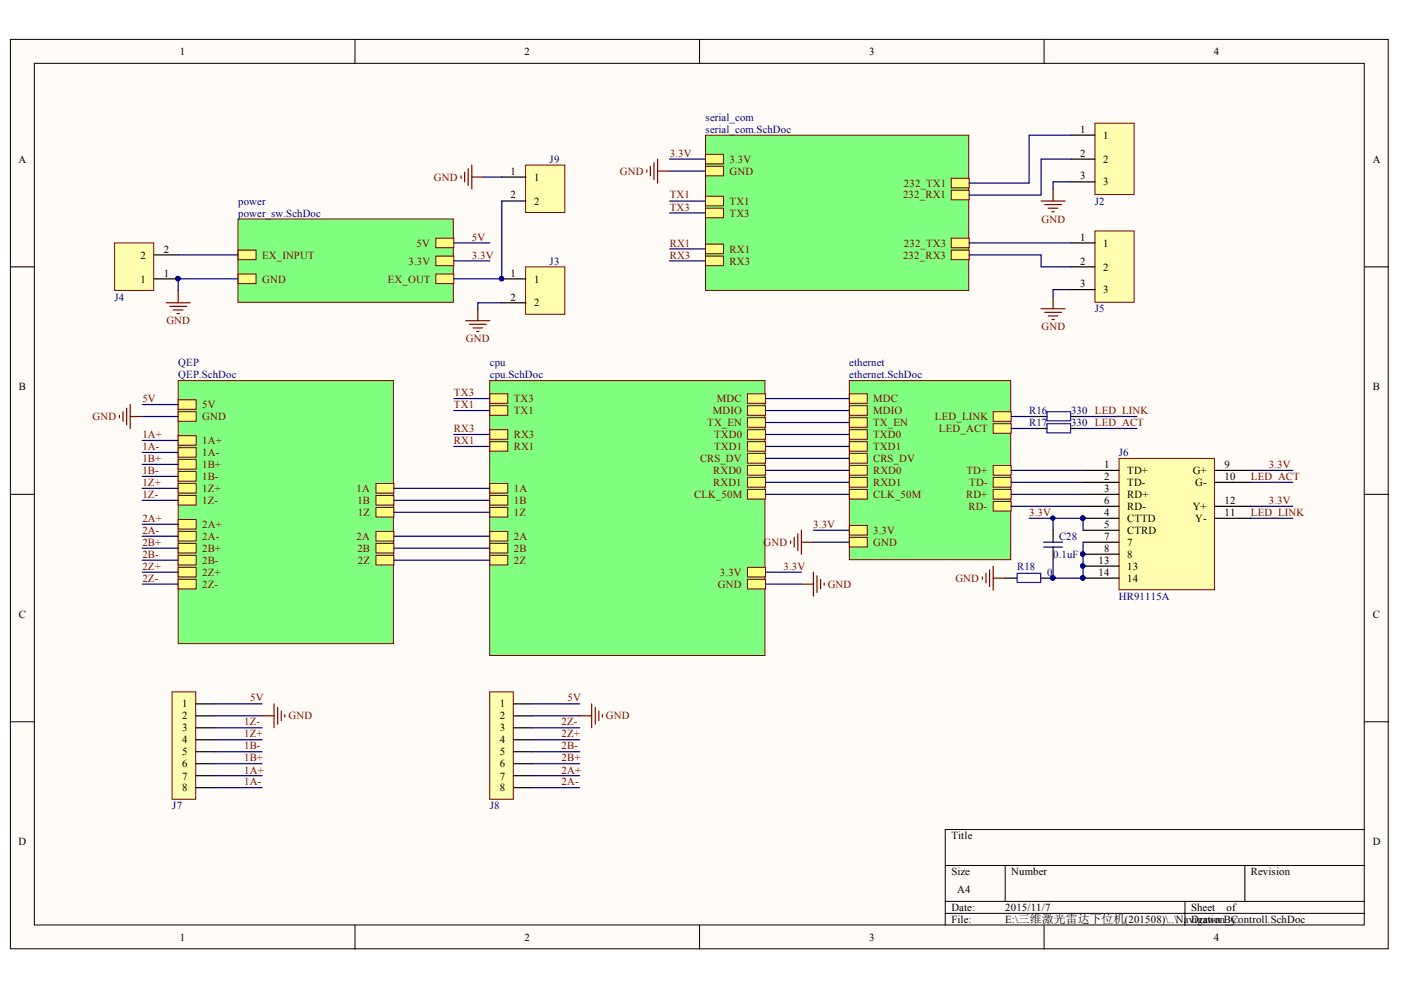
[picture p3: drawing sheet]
<svg xmlns="http://www.w3.org/2000/svg" width="297mm" height="210mm" viewBox="0 0 297 210" stroke-linecap="round" stroke-linejoin="round" font-family="sans-serif">
<g fill="#fffcf8" stroke="#000" stroke-width=".21">
<path d="M2.2 8.4h292.1v192.8h-292.1z"/>
<path d="M7.3 13.4h281.9v182.7h-281.9z"/>
</g>
<g fill="none" stroke="#000" stroke-width=".21">
<path d="M75.3 8.4v5M148.3 8.4v5M221.4 8.4v5M2.2 56.6h5.1M289.3 56.6h5.1M2.2 104.8h5.1M289.3 104.8h5.1M2.2 153h5.1M289.3 153h5.1M289.3 175.9h-88.9v20.3M75.3 196.2v5.1M148.3 196.2v5.1"/>
<path d="M200.4 183.5h88.9M200.4 191.1h88.9M200.4 193.7h88.9M213.1 183.5v7.6M221.4 196.2v5.1M251.2 191.1v5.1M263.9 183.5v7.6"/>
</g>
<path d="M103.8 80.7h58.4v58.3h-58.4z" fill="#80ff80" stroke="#800000" stroke-width=".21"/>
<g fill="#ffff80" stroke="#800000" stroke-width=".21">
<path d="M103.8 102.5h3.9v2.1h-3.9z" fill-rule="evenodd"/>
<path d="M103.8 105.1h3.9v2h-3.9z" fill-rule="evenodd"/>
<path d="M103.8 107.6h3.9v2h-3.9z" fill-rule="evenodd"/>
<path d="M103.8 112.7h3.9v2h-3.9z" fill-rule="evenodd"/>
<path d="M103.8 115.2h3.9v2h-3.9z" fill-rule="evenodd"/>
<path d="M103.8 117.8h3.9v2h-3.9z" fill-rule="evenodd"/>
<path d="M103.8 83.5h3.9v2h-3.9z" fill-rule="evenodd"/>
<path d="M103.8 86h3.9v2.1h-3.9z" fill-rule="evenodd"/>
<path d="M103.8 91.1h3.9v2h-3.9z" fill-rule="evenodd"/>
<path d="M103.8 93.6h3.9v2.1h-3.9z" fill-rule="evenodd"/>
<path d="M158.5 83.5h3.8v2h-3.8z" fill-rule="evenodd"/>
<path d="M158.5 86h3.8v2.1h-3.8z" fill-rule="evenodd"/>
<path d="M158.5 88.6h3.8v2h-3.8z" fill-rule="evenodd"/>
<path d="M158.5 91.1h3.8v2h-3.8z" fill-rule="evenodd"/>
<path d="M158.5 93.6h3.8v2.1h-3.8z" fill-rule="evenodd"/>
<path d="M158.5 96.2h3.8v2h-3.8z" fill-rule="evenodd"/>
<path d="M158.5 98.7h3.8v2h-3.8z" fill-rule="evenodd"/>
<path d="M158.5 101.3h3.8v2h-3.8z" fill-rule="evenodd"/>
<path d="M158.5 103.8h3.8v2h-3.8z" fill-rule="evenodd"/>
<path d="M158.5 120.3h3.8v2h-3.8z" fill-rule="evenodd"/>
<path d="M158.5 122.8h3.8v2.1h-3.8z" fill-rule="evenodd"/>
</g>
<path d="M180.1 80.7h34.2v38h-34.2z" fill="#80ff80" stroke="#800000" stroke-width=".21"/>
<g fill="#ffff80" stroke="#800000" stroke-width=".21">
<path d="M180.1 83.5h3.8v2h-3.8z" fill-rule="evenodd"/>
<path d="M180.1 86h3.8v2.1h-3.8z" fill-rule="evenodd"/>
<path d="M180.1 88.6h3.8v2h-3.8z" fill-rule="evenodd"/>
<path d="M180.1 91.1h3.8v2h-3.8z" fill-rule="evenodd"/>
<path d="M180.1 93.6h3.8v2.1h-3.8z" fill-rule="evenodd"/>
<path d="M180.1 96.2h3.8v2h-3.8z" fill-rule="evenodd"/>
<path d="M180.1 98.7h3.8v2h-3.8z" fill-rule="evenodd"/>
<path d="M180.1 101.3h3.8v2h-3.8z" fill-rule="evenodd"/>
<path d="M180.1 103.8h3.8v2h-3.8z" fill-rule="evenodd"/>
<path d="M180.1 111.4h3.8v2h-3.8z" fill-rule="evenodd"/>
<path d="M180.1 113.9h3.8v2.1h-3.8z" fill-rule="evenodd"/>
<path d="M210.6 87.3h3.8v2h-3.8z" fill-rule="evenodd"/>
<path d="M210.6 89.8h3.8v2.1h-3.8z" fill-rule="evenodd"/>
<path d="M210.6 98.7h3.8v2h-3.8z" fill-rule="evenodd"/>
<path d="M210.6 101.3h3.8v2h-3.8z" fill-rule="evenodd"/>
<path d="M210.6 103.8h3.8v2h-3.8z" fill-rule="evenodd"/>
<path d="M210.6 106.3h3.8v2.1h-3.8z" fill-rule="evenodd"/>
</g>
<path d="M50.5 46.4h45.6v17.7h-45.6z" fill="#80ff80" stroke="#800000" stroke-width=".21"/>
<g fill="#ffff80" stroke="#800000" stroke-width=".21">
<path d="M50.5 53h3.8v2.1h-3.8z" fill-rule="evenodd"/>
<path d="M50.5 58.1h3.8v2h-3.8z" fill-rule="evenodd"/>
<path d="M92.4 50.5h3.8v2h-3.8z" fill-rule="evenodd"/>
<path d="M92.4 54.3h3.8v2h-3.8z" fill-rule="evenodd"/>
<path d="M92.4 58.1h3.8v2h-3.8z" fill-rule="evenodd"/>
</g>
<path d="M149.6 28.7h55.8v32.9h-55.8z" fill="#80ff80" stroke="#800000" stroke-width=".21"/>
<g fill="#ffff80" stroke="#800000" stroke-width=".21">
<path d="M149.6 32.7h3.8v2.1h-3.8z" fill-rule="evenodd"/>
<path d="M149.6 35.3h3.8v2h-3.8z" fill-rule="evenodd"/>
<path d="M149.6 41.6h3.8v2h-3.8z" fill-rule="evenodd"/>
<path d="M149.6 44.1h3.8v2.1h-3.8z" fill-rule="evenodd"/>
<path d="M149.6 54.3h3.8v2h-3.8z" fill-rule="evenodd"/>
<path d="M149.6 51.8h3.8v2h-3.8z" fill-rule="evenodd"/>
<path d="M201.7 37.8h3.8v2h-3.8z" fill-rule="evenodd"/>
<path d="M201.7 40.3h3.8v2.1h-3.8z" fill-rule="evenodd"/>
<path d="M201.7 50.5h3.8v2h-3.8z" fill-rule="evenodd"/>
<path d="M201.7 53h3.8v2.1h-3.8z" fill-rule="evenodd"/>
</g>
<path d="M37.8 80.7h45.6v55.8h-45.6z" fill="#80ff80" stroke="#800000" stroke-width=".21"/>
<g fill="#ffff80" stroke="#800000" stroke-width=".21">
<path d="M37.8 84.8h3.8v2h-3.8z" fill-rule="evenodd"/>
<path d="M37.8 87.3h3.8v2h-3.8z" fill-rule="evenodd"/>
<path d="M37.8 92.4h3.8v2h-3.8z" fill-rule="evenodd"/>
<path d="M37.8 94.9h3.8v2h-3.8z" fill-rule="evenodd"/>
<path d="M37.8 97.4h3.8v2.1h-3.8z" fill-rule="evenodd"/>
<path d="M37.8 100h3.8v2h-3.8z" fill-rule="evenodd"/>
<path d="M37.8 102.5h3.8v2.1h-3.8z" fill-rule="evenodd"/>
<path d="M37.8 105.1h3.8v2h-3.8z" fill-rule="evenodd"/>
<path d="M37.8 110.1h3.8v2.1h-3.8z" fill-rule="evenodd"/>
<path d="M37.8 112.7h3.8v2h-3.8z" fill-rule="evenodd"/>
<path d="M37.8 115.2h3.8v2h-3.8z" fill-rule="evenodd"/>
<path d="M37.8 117.8h3.8v2h-3.8z" fill-rule="evenodd"/>
<path d="M37.8 120.3h3.8v2h-3.8z" fill-rule="evenodd"/>
<path d="M37.8 122.8h3.8v2.1h-3.8z" fill-rule="evenodd"/>
<path d="M79.7 102.5h3.8v2.1h-3.8z" fill-rule="evenodd"/>
<path d="M79.7 105.1h3.8v2h-3.8z" fill-rule="evenodd"/>
<path d="M79.7 107.6h3.8v2h-3.8z" fill-rule="evenodd"/>
<path d="M79.7 112.7h3.8v2h-3.8z" fill-rule="evenodd"/>
<path d="M79.7 115.2h3.8v2h-3.8z" fill-rule="evenodd"/>
<path d="M79.7 117.8h3.8v2h-3.8z" fill-rule="evenodd"/>
</g>
<path d="M24.3 51.5h8.3v10.1h-8.3z" fill="#ffffb0" stroke="#800000" stroke-width=".21"/>
<path d="M32.7 59.1h5.1M32.7 54h5.1" fill="none" stroke="#000" stroke-width=".25"/>
<circle cx="37.7" cy="59.1" r=".46" fill="#000080" stroke="#000080" stroke-width=".21"/>
<path d="M37.8 54h12.7M50.5 59.1h-12.7v2.6M96.2 51.5h7.6M96.2 55.3h7.6" fill="none" stroke="#000080" stroke-width=".25"/>
<path d="M35.2 64.2h5.1M36 65h3.6M36.8 65.7h2M37.5 66.5h.5M37.8 61.7v2.5" fill="none" stroke="#800000" stroke-width=".25"/>
<path d="M111.4 56.6h8.4v10h-8.4z" fill="#ffffb0" stroke="#800000" stroke-width=".21"/>
<path d="M106.4 59.1h5.1M106.4 64.2h5.1" fill="none" stroke="#000" stroke-width=".25"/>
<circle cx="106.3" cy="59.1" r=".46" fill="#000080" stroke="#000080" stroke-width=".21"/>
<path d="M98.8 68h5M99.5 68.8h3.6M100.3 69.5h2M101 70.3h.6M101.3 65.5v2.5" fill="none" stroke="#800000" stroke-width=".25"/>
<path d="M142 33.7h7.6M142 36.3h7.6M142 42.6h7.6M142 45.2h7.6M142 52.8h7.6M142 55.3h7.6M106.4 64.2h-5.1v1.3" fill="none" stroke="#000080" stroke-width=".25"/>
<path d="M232.1 26.1h8.4v15.1h-8.4z" fill="#ffffb0" stroke="#800000" stroke-width=".21"/>
<path d="M227.1 28.7h5.1M227.1 33.7h5.1M227.1 38.6h5.1M219.5 88.3h2.5M219.5 90.8h2.5M227.1 88.3h2.5M227.1 90.8h2.5" fill="none" stroke="#000" stroke-width=".25"/>
<g fill="none" stroke="#000080" stroke-width=".25">
<path d="M227.1 28.7h-8.9v10.1h-12.7M227.1 33.7h-6.4v7.7h-15.2M227.1 38.6h-3.8v1.5M205.5 54h15.2v2.6h6.4M205.5 51.5h21.6M227.1 61.4h-3.8v1.5M30.2 85.8h7.6M30.2 88.3h7.6M30.2 93.4h7.6M30.2 95.9h7.6M30.2 98.5h7.6M96.2 84.5h7.6"/>
<path d="M96.2 87h7.6M96.2 92.1h7.6M96.2 94.7h7.6M162.3 84.5h17.8M162.3 87h17.8M162.3 92.1h17.8M162.3 94.7h17.8M162.3 89.6h17.8M162.3 97.2h17.8M162.3 99.7h17.8M214.4 88.3h5.1M214.4 90.8h5.1"/>
<path d="M229.6 88.3h11.5M229.6 90.8h11.5M30.2 101h7.6M30.2 103.5h7.6M30.2 106.1h7.6M30.2 111.2h7.6M30.2 113.7h7.6M30.2 116.2h7.6M30.2 118.8h7.6M83.5 103.5h20.3M83.5 106.1h20.3M83.5 113.7h20.3"/>
<path d="M83.5 116.2h20.3M83.5 118.8h20.3M83.5 108.6h20.3M162.3 102.3h17.8M162.3 104.8h17.8M172.5 112.4h7.6M172.5 115h7.6M30.2 121.3h7.6M30.2 123.8h7.6M162.3 121.3h7.6M162.3 123.8h7.6"/>
</g>
<path d="M220.7 42.6h5.1M221.5 43.4h3.6M222.3 44.1h2M223 44.9h.5M223.3 40.1v2.5M220.7 65.5h5.1M221.5 66.2h3.6M222.3 67h2M223 67.7h.5M223.3 62.9v2.6" fill="none" stroke="#800000" stroke-width=".25"/>
<path d="M222 87.3h5v1.9h-5zM222 89.8h5v2h-5z" fill="none" stroke="#00f" stroke-width=".25"/>
<path d="M237.3 97.2h20.2v27.8h-20.2z" fill="#ffffb0" stroke="#800000" stroke-width=".21"/>
<g fill="none" stroke="#000" stroke-width=".25">
<path d="M229.6 99.7h7.7M257.6 99.7h7.6M223.3 112.4v2.6M223.3 116v2.5M229.6 102.3h7.7M229.6 104.8h7.7M229.6 107.3h7.7M229.6 109.9h7.7M229.6 112.4h7.7M229.6 115h7.7M229.6 117.5h7.7M257.6 102.3h7.6"/>
<path d="M257.6 107.3h7.6M257.6 109.9h7.6M213.1 122.6h2.6M220.7 122.6h2.6M229.6 120h7.7M229.6 122.6h7.7"/>
</g>
<g fill="#000080" stroke="#000080" stroke-width=".21">
<circle cx="229.6" cy="109.8" r=".47"/>
<circle cx="229.6" cy="117.5" r=".47"/>
<circle cx="229.6" cy="120" r=".46"/>
<circle cx="229.6" cy="122.5" r=".46"/>
<circle cx="223.2" cy="122.5" r=".46"/>
<circle cx="223.2" cy="109.8" r=".47"/>
</g>
<path d="M214.4 99.7h15.2M265.2 99.7h8.9M214.4 102.3h15.2M214.4 104.8h15.2M214.4 107.3h15.2M218.2 109.9h11.4v2.5M223.3 109.9v2.5M229.6 115v7.6h-6.3v-4.1M265.2 102.3h8.9M265.2 107.3h8.9M265.2 109.9h8.9" fill="none" stroke="#000080" stroke-width=".25"/>
<path d="M221.2 115h4.1M221.2 116h4.1M215.6 121.6h5v1.9h-5z" fill="none" stroke="#00f" stroke-width=".25"/>
<path d="M208.3 122.3v.5M209 121.6v2M209.8 120.8v3.6M210.6 120v5.1M210.6 122.6h2.5" fill="none" stroke="#800000" stroke-width=".25"/>
<path d="M232.1 49h8.4v15.1h-8.4z" fill="#ffffb0" stroke="#800000" stroke-width=".21"/>
<path d="M227.1 51.5h5.1M227.1 56.6h5.1M227.1 61.4h5.1" fill="none" stroke="#000" stroke-width=".25"/>
<path d="M36.5 146.7h5v22.8h-5z" fill="#ffffb0" stroke="#800000" stroke-width=".21"/>
<path d="M41.6 149.2h3.8M41.6 151.8h3.8M41.6 154.3h3.8M41.6 156.8h3.8M41.6 159.4h3.8M41.6 161.9h3.8M41.6 164.5h3.8M41.6 167h3.8" fill="none" stroke="#000" stroke-width=".25"/>
<path d="M45.4 149.2h10.2M45.4 151.8h10.2M45.4 154.3h10.2M45.4 156.8h10.2M45.4 159.4h10.2M45.4 161.9h10.2M45.4 164.5h10.2M45.4 167h10.2" fill="none" stroke="#000080" stroke-width=".25"/>
<path d="M55.6 151.8h2.5M58.1 149.2v5.1M58.9 150v3.5M59.6 150.8v2M60.4 151.5v.5" fill="none" stroke="#800000" stroke-width=".25"/>
<path d="M103.8 146.7h5v22.8h-5z" fill="#ffffb0" stroke="#800000" stroke-width=".21"/>
<path d="M108.9 149.2h3.8M108.9 151.8h3.8M108.9 154.3h3.8M108.9 156.8h3.8M108.9 159.4h3.8M108.9 161.9h3.8M108.9 164.5h3.8M108.9 167h3.8" fill="none" stroke="#000" stroke-width=".25"/>
<path d="M112.7 149.2h10.2M112.7 151.8h10.2M112.7 154.3h10.2M112.7 156.8h10.2M112.7 159.4h10.2M112.7 161.9h10.2M112.7 164.5h10.2M112.7 167h10.2" fill="none" stroke="#000080" stroke-width=".25"/>
<g fill="none" stroke="#800000" stroke-width=".25">
<path d="M137.1 36v.5M137.9 35.3v2M138.7 34.5v3.6M139.4 33.7v5.1M139.4 36.3h2.6M25.3 88.1v.5M26.1 87.3v2M26.8 86.5v3.6M27.6 85.8v5M27.6 88.3h2.6M167.6 114.7v.5M168.4 113.9v2.1"/>
<path d="M169.2 113.2v3.5M169.9 112.4v5.1M169.9 115h2.6M169.9 123.8h2.6M172.5 121.3v5.1M173.2 122.1v3.5M174 122.8v2.1M174.7 123.6v.5M122.9 151.8h2.5M125.4 149.2v5.1M126.2 150v3.5M127 150.8v2"/>
<path d="M127.7 151.5v.5"/>
</g>
<path d="M111.4 35h8.4v10.1h-8.4z" fill="#ffffb0" stroke="#800000" stroke-width=".21"/>
<path d="M106.4 37.5h5.1M106.4 42.6h5.1" fill="none" stroke="#000" stroke-width=".25"/>
<path d="M102.6 37.5h3.8M106.4 42.6v16.5h-10.2" fill="none" stroke="#000080" stroke-width=".25"/>
<circle cx="106.3" cy="59.1" r=".46" fill="#000080" stroke="#000080" stroke-width=".21"/>
<path d="M97.7 37.3v.5M98.5 36.5v2.1M99.3 35.8v3.5M100 35v5.1M100 37.5h2.6" fill="none" stroke="#800000" stroke-width=".25"/>
<g font-size="2.3">
<text x="38.1" y="11.7">1</text>
<text x="111.2" y="11.7">2</text>
<text x="184.3" y="11.7">3</text>
<text x="257.4" y="11.7">4</text>
<text x="229" y="28.1">1</text>
<text x="233.9" y="29.4">1</text>
<text x="3.9" y="34.5">A</text>
<text x="229" y="33.2">2</text>
<text x="233.9" y="34.5">2</text>
<text x="291.1" y="34.5">A</text>
<text x="108.3" y="37">1</text>
<text x="113.2" y="38.3">1</text>
<text x="229" y="38">3</text>
<text x="233.9" y="39.3">3</text>
<text x="108.3" y="42.1">2</text>
<text x="113.2" y="43.4">2</text>
<text x="34.8" y="53.6">2</text>
<text x="229" y="51">1</text>
<text x="233.9" y="52.3">1</text>
<text x="29.8" y="59.9">1</text>
<text x="29.8" y="54.8">2</text>
<text x="34.8" y="58.6">1</text>
<text x="108.3" y="58.6">1</text>
<text x="113.2" y="59.9">1</text>
<text x="229" y="56.1">2</text>
<text x="233.9" y="57.4">2</text>
<text x="108.3" y="63.7">2</text>
<text x="113.2" y="65">2</text>
<text x="229" y="60.9">3</text>
<text x="233.9" y="62.2">3</text>
<text x="4" y="82.7">B</text>
<text x="291.1" y="82.7">B</text>
<text x="234.1" y="99.2">1</text>
<text x="234.1" y="101.7">2</text>
<text x="239" y="100.5">TD+</text>
<text x="252.9" y="100.5">G+</text>
<text x="259.6" y="99.2">9</text>
<text x="259.6" y="101.7">10</text>
<text x="234.1" y="104.4">3</text>
<text x="234.1" y="106.9">6</text>
<text x="239" y="103">TD-</text>
<text x="239" y="105.6">RD+</text>
<text x="253.4" y="103">G-</text>
<text x="259.6" y="106.9">12</text>
<text x="234.1" y="109.4">4</text>
<text x="234.1" y="112">5</text>
<text x="239" y="108.2">RD-</text>
<text x="239" y="110.7">CTTD</text>
<text x="239" y="113.2">CTRD</text>
<text x="252.9" y="108.2">Y+</text>
<text x="253.4" y="110.7">Y-</text>
<text x="259.6" y="109.4">11</text>
<text x="232.9" y="119.6">13</text>
<text x="234.1" y="114.5">7</text>
<text x="234.1" y="117">8</text>
<text x="239" y="115.8">7</text>
<text x="239" y="118.3">8</text>
<text x="232.9" y="122.1">14</text>
<text x="239" y="120.8">13</text>
<text x="239" y="123.4">14</text>
<text x="4" y="131">C</text>
<text x="291.1" y="131">C</text>
<text x="38.6" y="150">1</text>
<text x="106" y="150">1</text>
<text x="38.6" y="152.5">2</text>
<text x="38.6" y="155.1">3</text>
<text x="106" y="152.5">2</text>
<text x="106" y="155.1">3</text>
<text x="38.6" y="157.6">4</text>
<text x="38.6" y="160.1">5</text>
<text x="106" y="157.6">4</text>
<text x="106" y="160.1">5</text>
<text x="38.6" y="162.7">6</text>
<text x="38.6" y="165.3">7</text>
<text x="38.6" y="167.8">8</text>
<text x="106" y="162.7">6</text>
<text x="106" y="165.3">7</text>
<text x="106" y="167.8">8</text>
<text x="3.9" y="179.2">D</text>
<text x="201.7" y="177.9">Title</text>
<text x="291.1" y="179.2">D</text>
<text x="201.7" y="185.6">Size</text>
<text x="214.4" y="185.6">Number</text>
<text x="265.2" y="185.6">Revision</text>
<text x="203" y="189.4">A4</text>
<text x="201.7" y="193.2">Date:</text>
<text x="201.7" y="195.7">File:</text>
<text x="213.1" y="193.2">2015/11/7</text>
<text x="213.1" y="195.7">E:\三维激光雷达下位机(201508)\..\NavDigrawn _Controll.SchDoc</text>
<text x="252.5" y="193.2">Sheet</text>
<text x="256.1" y="195.7">tionBy:</text>
<text x="260.1" y="193.2">of</text>
<text x="38.1" y="199.5">1</text>
<text x="111.2" y="199.5">2</text>
<text x="184.3" y="199.5">3</text>
<text x="257.4" y="199.5">4</text>
</g>
<g font-size="2.3" fill="#000080">
<text x="149.6" y="25.6">serial_com</text>
<text x="149.6" y="28.1">serial_com.SchDoc</text>
<text x="116.5" y="34.5">J9</text>
<text x="50.5" y="43.4">power</text>
<text x="50.5" y="46">power_sw.SchDoc</text>
<text x="232.1" y="43.4">J2</text>
<text x="116.5" y="56.1">J3</text>
<text x="24.3" y="63.7">J4</text>
<text x="232.1" y="66.2">J5</text>
<text x="37.8" y="77.7">QEP</text>
<text x="103.9" y="77.7">cpu</text>
<text x="180.1" y="77.7">ethernet</text>
<text x="37.8" y="80.2">QEP.SchDoc</text>
<text x="103.9" y="80.2">cpu.SchDoc</text>
<text x="180.1" y="80.2">ethernet.SchDoc</text>
<text x="218.2" y="87.8">R16</text>
<text x="227.1" y="87.8">330 LED_LINK</text>
<text x="218.2" y="90.3">R17</text>
<text x="227.1" y="90.3">330 LED_ACT</text>
<text x="237.2" y="96.7">J6</text>
<text x="223.3" y="118.3">0.1uF</text>
<text x="224.5" y="114.5">C28</text>
<text x="215.7" y="120.8">R18</text>
<text x="222" y="122.1">0</text>
<text x="237.2" y="127.2">HR91115A</text>
<text x="36.5" y="171.6">J7</text>
<text x="103.9" y="171.6">J8</text>
</g>
<g font-size="2.3" fill="#800000">
<text x="142" y="33.2">3.3V</text>
<text x="154.7" y="34.5">3.3V</text>
<text x="92" y="38.3">GND</text>
<text x="131.4" y="37">GND</text>
<text x="154.7" y="37">GND</text>
<text x="191.6" y="39.5">232_TX1</text>
<text x="142" y="42.1">TX1</text>
<text x="142" y="44.7">TX3</text>
<text x="154.7" y="43.4">TX1</text>
<text x="154.7" y="46">TX3</text>
<text x="191.5" y="42.1">232_RX1</text>
<text x="220.8" y="47.2">GND</text>
<text x="88.3" y="52.3">5V</text>
<text x="100" y="51">5V</text>
<text x="142" y="52.3">RX1</text>
<text x="154.7" y="53.6">RX1</text>
<text x="191.6" y="52.3">232_TX3</text>
<text x="55.6" y="54.8">EX_INPUT</text>
<text x="55.6" y="59.9">GND</text>
<text x="82.2" y="59.9">EX_OUT</text>
<text x="86.6" y="56.1">3.3V</text>
<text x="100" y="54.8">3.3V</text>
<text x="142" y="54.8">RX3</text>
<text x="154.7" y="56.1">RX3</text>
<text x="191.5" y="54.8">232_RX3</text>
<text x="35.3" y="68.8">GND</text>
<text x="220.8" y="70.1">GND</text>
<text x="98.8" y="72.6">GND</text>
<text x="96.2" y="84">TX3</text>
<text x="19.6" y="89.1">GND</text>
<text x="30.2" y="85.3">5V</text>
<text x="42.9" y="86.5">5V</text>
<text x="42.9" y="89.1">GND</text>
<text x="96.2" y="86.5">TX1</text>
<text x="108.9" y="85.3">TX3</text>
<text x="108.9" y="87.8">TX1</text>
<text x="151.1" y="87.8">MDIO</text>
<text x="152" y="85.3">MDC</text>
<text x="185.1" y="85.3">MDC</text>
<text x="185.1" y="87.8">MDIO</text>
<text x="198.2" y="89.1">LED_LINK</text>
<text x="30.2" y="92.9">1A+</text>
<text x="30.2" y="95.4">1A-</text>
<text x="42.9" y="94.1">1A+</text>
<text x="96.2" y="91.6">RX3</text>
<text x="96.2" y="94.1">RX1</text>
<text x="108.9" y="92.9">RX3</text>
<text x="108.9" y="95.4">RX1</text>
<text x="149.9" y="90.3">TX_EN</text>
<text x="151.4" y="92.9">TXD0</text>
<text x="151.4" y="95.4">TXD1</text>
<text x="185.1" y="90.3">TX_EN</text>
<text x="185.1" y="92.9">TXD0</text>
<text x="185.1" y="95.4">TXD1</text>
<text x="199.1" y="91.6">LED_ACT</text>
<text x="30.2" y="97.9">1B+</text>
<text x="30.2" y="100.5">1B-</text>
<text x="42.9" y="96.7">1A-</text>
<text x="42.9" y="99.2">1B+</text>
<text x="42.9" y="101.7">1B-</text>
<text x="148.4" y="97.9">CRS_DV</text>
<text x="151.2" y="100.5">RXD0</text>
<text x="185.1" y="97.9">CRS_DV</text>
<text x="185.1" y="100.5">RXD0</text>
<text x="204.9" y="100.5">TD+</text>
<text x="265.2" y="101.7">LED_ACT</text>
<text x="269" y="99.2">3.3V</text>
<text x="30.2" y="103">1Z+</text>
<text x="30.2" y="105.6">1Z-</text>
<text x="42.9" y="104.4">1Z+</text>
<text x="42.9" y="106.9">1Z-</text>
<text x="75.6" y="104.4">1A</text>
<text x="75.8" y="106.9">1B</text>
<text x="108.9" y="104.4">1A</text>
<text x="108.9" y="106.9">1B</text>
<text x="147.2" y="105.6">CLK_50M</text>
<text x="151.2" y="103">RXD1</text>
<text x="185.1" y="103">RXD1</text>
<text x="185.1" y="105.6">CLK_50M</text>
<text x="204.8" y="105.6">RD+</text>
<text x="205.5" y="103">TD-</text>
<text x="269" y="106.9">3.3V</text>
<text x="30.2" y="110.7">2A+</text>
<text x="30.2" y="113.2">2A-</text>
<text x="42.9" y="112">2A+</text>
<text x="75.9" y="109.4">1Z</text>
<text x="108.9" y="109.4">1Z</text>
<text x="172.4" y="112">3.3V</text>
<text x="185.1" y="113.2">3.3V</text>
<text x="205.3" y="108.2">RD-</text>
<text x="218.2" y="109.4">3.3V</text>
<text x="265.2" y="109.4">LED_LINK</text>
<text x="30.2" y="115.8">2B+</text>
<text x="30.2" y="118.3">2B-</text>
<text x="42.9" y="114.5">2A-</text>
<text x="42.9" y="117">2B+</text>
<text x="42.9" y="119.6">2B-</text>
<text x="75.6" y="114.5">2A</text>
<text x="75.8" y="117">2B</text>
<text x="75.9" y="119.6">2Z</text>
<text x="108.9" y="114.5">2A</text>
<text x="108.9" y="117">2B</text>
<text x="108.9" y="119.6">2Z</text>
<text x="161.9" y="115.8">GND</text>
<text x="185.1" y="115.8">GND</text>
<text x="30.2" y="120.8">2Z+</text>
<text x="30.2" y="123.4">2Z-</text>
<text x="42.9" y="122.1">2Z+</text>
<text x="42.9" y="124.6">2Z-</text>
<text x="152.2" y="124.6">GND</text>
<text x="152.7" y="122.1">3.3V</text>
<text x="166.1" y="120.8">3.3V</text>
<text x="175.5" y="124.6">GND</text>
<text x="202.5" y="123.4">GND</text>
<text x="53" y="148.7">5V</text>
<text x="120.3" y="148.7">5V</text>
<text x="51.8" y="153.8">1Z-</text>
<text x="61.1" y="152.5">GND</text>
<text x="119.1" y="153.8">2Z-</text>
<text x="128.5" y="152.5">GND</text>
<text x="51.8" y="161.4">1B+</text>
<text x="51.8" y="158.9">1B-</text>
<text x="51.8" y="156.3">1Z+</text>
<text x="119.1" y="161.4">2B+</text>
<text x="119.1" y="158.9">2B-</text>
<text x="119.1" y="156.3">2Z+</text>
<text x="51.8" y="164">1A+</text>
<text x="51.8" y="166.5">1A-</text>
<text x="119.1" y="164">2A+</text>
<text x="119.1" y="166.5">2A-</text>
</g>
</svg>
